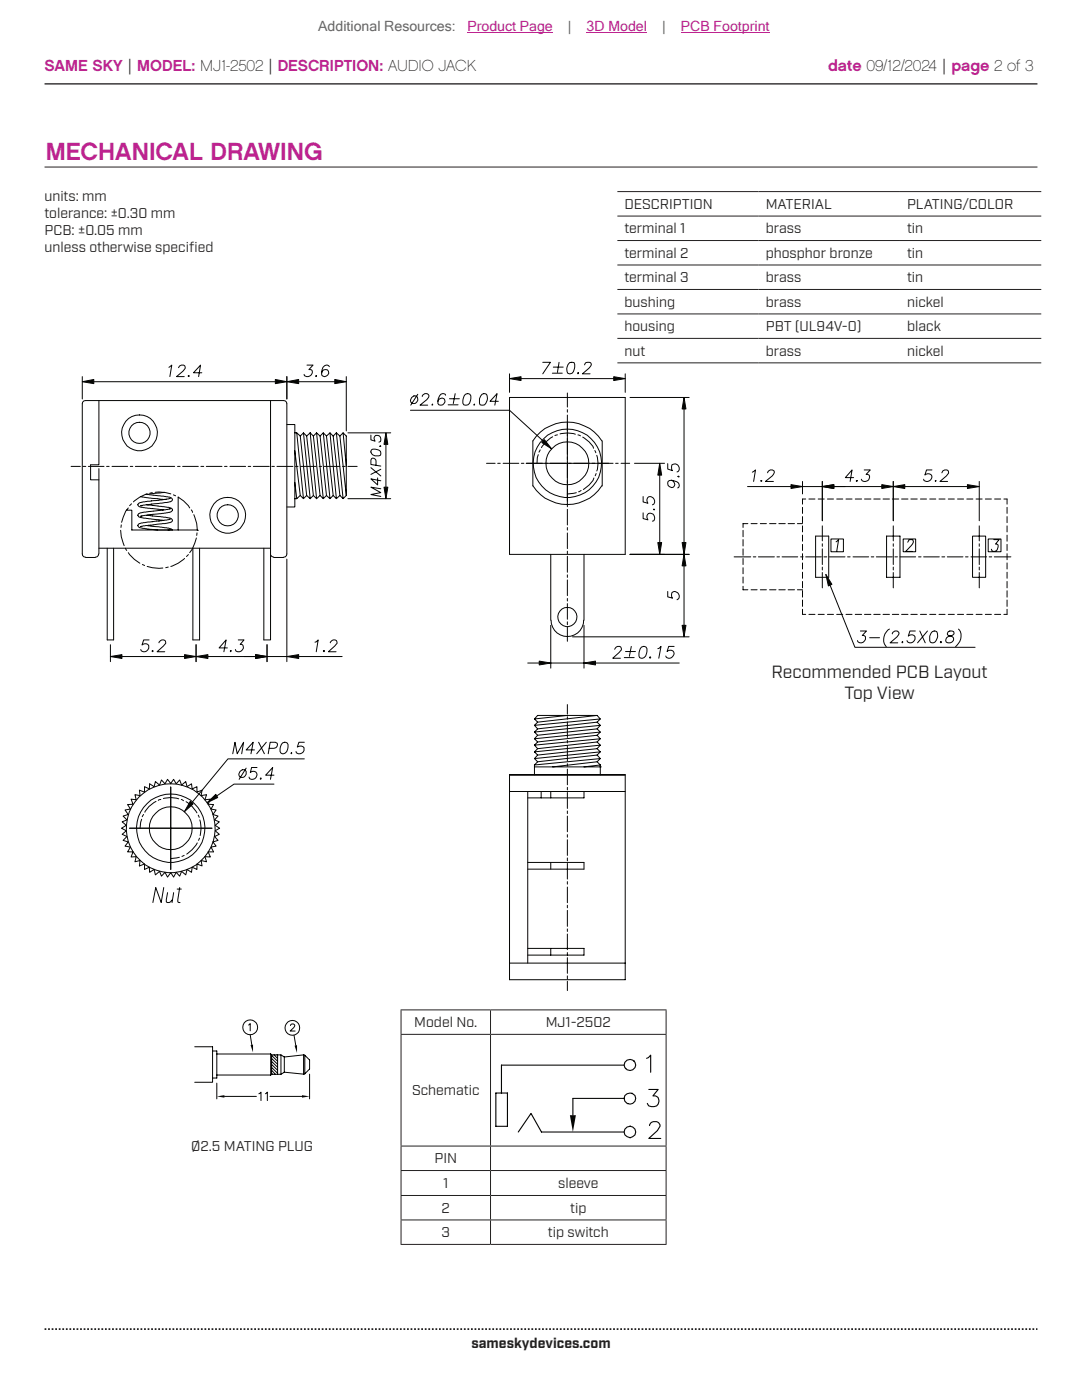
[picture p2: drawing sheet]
<svg xmlns="http://www.w3.org/2000/svg" width="216mm" height="279mm" viewBox="0 0 216 279" stroke-linecap="round" stroke-linejoin="round" font-family="sans-serif">
<path d="M8.9 16.7h198.1" fill="none" stroke="#231f20" stroke-width=".26"/>
<path d="M8.9 265.3h198.1" fill="none" stroke="#231f20" stroke-width=".35" stroke-dasharray=".4 .4 .4 .4 .4 .4" stroke-dashoffset=".7" stroke-linecap="butt"/>
<path d="M8.9 33.3h198.1" fill="none" stroke="#231f20" stroke-width=".2"/>
<path d="M57.2 75.2v4.4M59.6 76.2h7.2M69.1 75.2v10.8" fill="none" stroke="#040503" stroke-width=".2"/>
<path d="M57.2 76.2l2.4-.5v.9z" fill="#040503"/>
<path d="M57.2 76.2l2.4-.5v.9z" fill="none" stroke="#040503" stroke-width=".2"/>
<path d="M66.8 75.7l2.3 .5-2.3 .4z" fill="#040503"/>
<path d="M16.4 75.2v4.4M18.7 76.2h36.2M57.2 75.2v4.4M61.3 72.9h1.2l-.9 .9h.5a.92 .92 0 0 1-.2 1.2 .92 .92 0 0 1-1.2 0v-.3M63 75h.2l-.2 .2zM65.7 73.2a.62 .62 0 0 0-.9-.2 2.06 2.06 0 0 0-.6 1.8 .77 .77 0 0 0 1.1 .1 .77 .77 0 0 0 0-1.1 .85 .85 0 0 0-1.1 .6M66.8 75.7l2.3 .5-2.3 .4z" fill="none" stroke="#040503" stroke-width=".2"/>
<path d="M16.4 76.2l2.3-.5v.9z" fill="#040503"/>
<path d="M16.4 76.2l2.3-.5v.9z" fill="none" stroke="#040503" stroke-width=".2"/>
<path d="M54.9 75.7l2.3 .5-2.3 .4z" fill="#040503"/>
<g fill="none" stroke="#040503" stroke-width=".2">
<path d="M17.1 79.9h39.5M33.7 73.3l.6-.4-.4 2.3M35.6 73.4l.1-.1a.74 .74 0 0 1 1.2-.2 .76 .76 0 0 1-.4 1l-1.3 1.1h1.6M37.5 75h.3l-.1 .2zM40.3 74.4h-1.7l1.4-1.5-.4 2.3M54.9 75.7l2.3 .5-2.3 .4zM14.2 93.1h1.8M16.5 93.1h.6M17.6 93.1h3.2M21.3 93.1h.5M22.4 93.1h3.1M26 93.1h.5"/>
<path d="M27 93.1h3.2M30.7 93.1h.5M31.7 93.1h3.2M35.4 93.1h.5M36.4 93.1h3.2M40.1 93.1h.6M41.2 93.1h3.1M44.8 93.1h.5M45.9 93.1h3.1M49.5 93.1h.5M50.5 93.1h3.2M54.2 93.1h.5"/>
<path d="M55.3 93.1h3.1M59 93.1h.5M60 93.1h3.1M63.7 93.1h.5M64.7 93.1h3.1M68.3 93.1h.6M69.4 93.1h1.9M19.7 109.4h34.3M39.1 128.7v3.3M41.5 131h9.5M53.3 128.7v3.3"/>
</g>
<path d="M39.1 131l2.4-.4v.8z" fill="#040503"/>
<path d="M39.1 131l2.4-.4v.8z" fill="none" stroke="#040503" stroke-width=".2"/>
<path d="M51 130.6l2.3 .4-2.3 .4z" fill="#040503"/>
<g fill="none" stroke="#040503" stroke-width=".2">
<path d="M21.4 109.4v18.3M22.7 109.4v18.3M38.5 109.4v18.3M39.8 109.4v18.3M22 128.7v3.3M24.3 131h12.5M39.1 128.7v3.3M45.4 129.3h-1.7l1.4-1.6-.4 2.4M45.9 129.9l.2-.1v.1l-.1 .2zM47.5 127.7h1.2l-.8 .9h.3a.86 .86 0 0 1 .1 1.2 .86 .86 0 0 1-1.3 0v-.2M51 130.6l2.3 .4-2.3 .4z"/>
<circle cx="45.4" cy="102.8" r="3.6"/>
<circle cx="45.4" cy="102.8" r="2.11"/>
</g>
<path d="M22 131l2.3-.4v.8z" fill="#040503"/>
<path d="M22 131l2.3-.4v.8z" fill="none" stroke="#040503" stroke-width=".2"/>
<path d="M36.8 130.6l2.3 .4-2.3 .4z" fill="#040503"/>
<g fill="none" stroke="#040503" stroke-width=".2">
<path d="M17.1 79.9l-.6 .4-.1 .3v30l.1 .3 .6 .3M19.7 79.9v12.9h-1.6v3h1.6M19.7 93.5v17.1M28.1 99.1l4.6 .6M29.2 98.6l3.2 .4a3.2 3.2 0 0 1 1.9 .5 .68 .68 0 0 1-.8 .7l-5.4 .7M29.4 98.6a6.9 6.9 0 0 0-2.8 1.6M30.4 98.3l-.5 .1M31 98.2l2.1 .1 1 .3M32.8 98.2l-3.8 .5M33.8 99.5l-1.5 .3-3.1 .3a1.94 1.94 0 0 0-1.7 .6l.3 .4 .4 .1 4.5 .6M33.8 99.5h.1M34.6 98.8l.4 .1"/>
<path d="M17.1 111.3h1.9M19.7 110.6l-.1 .3-.6 .3M24.1 105.8l.1 1.3 .6 1.8M24.2 104.8l-.1 .5M25 109.4l.3 .5M25.2 101.8h1.1v4h13.1M25.6 101.4l-.5 .6-.8 2.2M25.6 110.3l1.2 1.3 1.1 .8M26.2 100.5l-.3 .4M28.1 100.9h.1M28.1 103h.1M28.1 105.1h.1"/>
<path d="M28.4 112.7l.5 .2M29.2 102.8l3.5 .4a2.21 2.21 0 0 1 1.7 .6v.1a2.35 2.35 0 0 1-2 .6l-4.3 .6M29.2 100.7l4.6 .6a.49 .49 0 0 1 .6 .4 .49 .49 0 0 1-.6 .6l-5.7 .7M29.4 113l1 .3 2.1 .1M33.6 113.2l-.5 .1M33.8 103.6l-.5 .2-4.1 .4a2.21 2.21 0 0 0-1.7 .6l.3 .5 .7 .2 3 .3h2.9a3.8 3.8 0 0 0-2.2-.6l-3-.3M33.8 101.6l-4.3 .5a2.65 2.65 0 0 0-2 .6v.2a2.35 2.35 0 0 0 2 .6l3.2 .4M33.8 101.6h.1M33.8 103.6h.1M33.8 105.7h.1M33.8 105.7l-.3 .1M36.8 111.4a6.9 6.9 0 0 1-2.7 1.6"/>
<path d="M37.6 110.7l-.4 .4M37.8 101.4l-1.2-1.4-1-.8v6.6M38.2 101.8l.2 .5M38.7 102.7l.6 1.8 .1 1.3M39.2 107.4l-.8 2.2-.6 .7M39.3 106.3v.6M39.4 105.8h.1M52.6 109.4v18.3M57.2 111.6v20.4M29.7 127.7h-1l-.4 1a.79 .79 0 0 1 1.3 0 .79 .79 0 0 1-.4 1.2 .75 .75 0 0 1-1.1-.3M30.3 129.9l.2-.1 .1 .1-.1 .2zM31.7 128.3a.67 .67 0 0 1 .8-.6 .67 .67 0 0 1 .6 .7l-1.8 1.7h1.6"/>
<path d="M36.8 130.6l2.3 .4-2.3 .4zM38.5 127.7h1.3M48.7 131h2.3M53.3 128.7v3.3M53.3 131h3.9M59.6 131h8.7"/>
<circle cx="27.8" cy="86.4" r="3.6"/>
<circle cx="27.8" cy="86.4" r="2.11"/>
</g>
<path d="M51 130.6l2.3 .4-2.3 .4z" fill="#040503"/>
<path d="M51 130.6l2.3 .4-2.3 .4z" fill="none" stroke="#040503" stroke-width=".2"/>
<path d="M57.2 131l2.4-.4v.8z" fill="#040503"/>
<path d="M54 79.9v47.8h-1.4M69.4 99.5h8.6M69.4 86.4h8.6M77 88.7v8.5M57.2 131l2.4-.4v.8zM62.8 128.2l.7-.5-.4 2.4M64.6 129.8l.2 .1-.2 .2-.1-.2zM65.9 128.3a.67 .67 0 0 1 .7-.6 .67 .67 0 0 1 .6 .7l-1.7 1.7h1.6" fill="none" stroke="#040503" stroke-width=".2"/>
<path d="M76.6 97.2h.8l-.4 2.3z" fill="#040503"/>
<path d="M76.6 97.2h.8l-.4 2.3z" fill="none" stroke="#040503" stroke-width=".2"/>
<path d="M77 86.4l.4 2.3h-.8z" fill="#040503"/>
<g fill="none" stroke="#040503" stroke-width=".2">
<path d="M56.6 79.9l.3 .1 .3 .6v30v.3l-.6 .3M74 86.8v1l.8 .2a.7 .7 0 0 1 .2-1.1 .7 .7 0 0 1 1 .7l-.1 .5-.3 .1M74 93.3l2 1.7M74.1 89.8a1.68 1.68 0 0 1 1.8 .3 .6 .6 0 0 1-.3 .9 1.14 1.14 0 0 1-1.6-1zM75 92.9v-.9a.53 .53 0 0 0-.4-.5 .53 .53 0 0 0-.6 .3v.9l2 .3M75.3 95.4v1.4l-1.3-1.2 2 .4M75.9 88.9v.2h-.1zM76 97.5l-2-.3 2 1.1-2 .4 2 .4M76 93.7l-2 1M77 86.4l.4 2.3h-.8zM54 110.7l.2 .4 .4 .1M54.6 111.3h2"/>
<path d="M101.7 154.6v40.9h23.1v-40.9M105.3 158v34.2M113.2 140.6v1.9M113.2 143v.5M113.2 144.1v3.1M113.2 147.8v.5M113.2 148.8v3.1M113.2 152.4v.5M113.2 153.5v3.1M113.2 157.1v.5M113.2 158.2v3.1M109.9 172.1v1.4"/>
<path d="M113.2 161.9v.5M113.2 162.9v3.1M113.2 166.6v.5M113.2 167.6v3.1M113.2 171.2v.6M113.2 172.3v3.1M113.2 175.9v.6M113.2 177v3.2M116.5 172.1v1.4h-11.2M101.7 192.2h23.1M105.3 189.3h11.2v1.3h-11.2M109.9 189.3v1.3"/>
<path d="M113.2 180.7v.5M113.2 181.7v3.2M113.2 185.4v.5M113.2 186.4v3.1M113.2 190.1v.5M113.2 191.1v3.1M113.2 194.8v.5M113.2 195.8v1.9"/>
</g>
<path d="M164.8 114.6l1.2 2-.7 .3z" fill="#040503"/>
<path d="M164.1 96.1v7.8M166.4 97.1h9.5M178.2 96.1v7.8M164.8 114.6l1.2 2-.7 .3zM165.6 116.7l5 12.5h24" fill="none" stroke="#040503" stroke-width=".2"/>
<path d="M164.1 97.1l2.3-.4v.8z" fill="#040503"/>
<path d="M164.1 97.1l2.3-.4v.8z" fill="none" stroke="#040503" stroke-width=".2"/>
<path d="M175.9 96.7l2.3 .4-2.3 .4z" fill="#040503"/>
<path d="M149.2 97.1h8.6M160.1 96.1v2.5M160.1 97.1h4M164.1 96.1v7.8M166.4 97.1h2.3M170.3 95.3h-1.6l1.3-1.5-.4 2.3M170.8 96h.3l-.2 .1zM172.4 93.8h1.3l-.9 .9 .6 .1a.87 .87 0 0 1-.4 1.2 .87 .87 0 0 1-1.1-.4M175.9 96.7l2.3 .4-2.3 .4z" fill="none" stroke="#040503" stroke-width=".2"/>
<path d="M164.1 97.1l2.3-.4v.8z" fill="#040503"/>
<path d="M164.1 97.1l2.3-.4v.8z" fill="none" stroke="#040503" stroke-width=".2"/>
<path d="M157.8 96.7l2.3 .4-2.3 .4z" fill="#040503"/>
<g fill="none" stroke="#040503" stroke-width=".2">
<path d="M101.7 74.6v3.7M104 75.6h18.5M124.8 74.6v3.7M150.1 94.2l.7-.4-.4 2.3M151.8 96h.2l-.1 .1zM153.2 94.4v-.2a.79 .79 0 0 1 1.3-.2 .98 .98 0 0 1-.4 1l-1.4 1.1h1.6M157.8 96.7l2.3 .4-2.3 .4zM160.1 99.6h.7M161.4 99.6h1.2M163.3 99.6h1.2M165.1 99.6h1.2M167 99.6h1.2"/>
<path d="M168.8 99.6h1.2M170.7 99.6h1.2M172.5 99.6h1.3M174.4 99.6h1.2M176.2 99.6h1.3M178.1 99.6h1.2M179.9 99.6h1.3M181.8 99.6h1.2M183.7 99.6h1.2M185.5 99.6h1.2M187.4 99.6h1.2M189.2 99.6h1.2"/>
<path d="M191.1 99.6h1.2M192.9 99.6h1.2M194.8 99.6h1.2M196.6 99.6h1.2M198.5 99.6h1.2M200.3 99.6h.6M146.5 111.1h3.3M150.3 111.1h.5M151.3 111.1h3.2M155 111.1h.5M156 111.1h3.2M159.7 111.1h.6"/>
<path d="M160.8 111.1h3.1M162.7 115.2h2.7M162.7 107h2.7M164.4 111.1h.6M165.5 111.1h3.1M169.1 111.1h.5M170.2 111.1h3.1M173.8 111.1h.6M174.9 111.1h3.2M178.6 111.1h.5M179.6 111.1h3.1M183.3 111.1h.5"/>
<path d="M184.3 111.1h3.1M187.9 111.1h.6M189 111.1h3.1M192.7 111.1h.5M193.7 111.1h3.2M197.4 111.1h.5M198.4 111.1h3.3M160.1 122.6h.7M161.4 122.6h1.2M163.3 122.6h1.2M165.1 122.6h1.2M167 122.6h1.2"/>
<path d="M168.8 122.6h1.2M170.7 122.6h1.2M172.5 122.6h1.3M174.4 122.6h1.2M176.2 122.6h1.3M178.1 122.6h1.2M179.9 122.6h1.3M181.8 122.6h1.2M183.7 122.6h1.2M185.5 122.6h1.2M187.4 122.6h1.2M189.2 122.6h1.2"/>
<path d="M191.1 122.6h1.2M192.9 122.6h1.2M194.8 122.6h1.2M196.6 122.6h1.2M198.5 122.6h1.2M200.3 122.6h.6"/>
</g>
<path d="M101.7 75.6l2.3-.4v.7z" fill="#040503"/>
<path d="M101.7 75.6l2.3-.4v.7z" fill="none" stroke="#040503" stroke-width=".2"/>
<path d="M122.5 75.2l2.3 .4-2.3 .3z" fill="#040503"/>
<path d="M108.3 72.3h1.5l-1.5 2.3M110.2 74.5h2M110.4 73.3h2M111.6 72.3l-.4 2M113.7 72.4h.9a2.08 2.08 0 0 1-.4 2.1l-.6 .1a1 1 0 0 1-.5-1.3zM115.3 74.5l.1-.1v.1l-.1 .1zM116.7 72.8l.2-.4a.87 .87 0 0 1 1 .1 .91 .91 0 0 1-.4 1l-1.3 1.1h1.5M122.5 75.2l2.3 .4-2.3 .3zM125.7 79.3h11.8M136.5 81.6v26.7M125.7 110.6h11.8" fill="none" stroke="#040503" stroke-width=".2"/>
<path d="M136.1 108.3h.8l-.4 2.3z" fill="#040503"/>
<path d="M136.1 108.3h.8l-.4 2.3z" fill="none" stroke="#040503" stroke-width=".2"/>
<path d="M136.5 79.3l.4 2.3h-.8z" fill="#040503"/>
<path d="M136.5 79.3l.4 2.3h-.8zM133.2 92.5v1.1l1 .3-.1-.1a.9 .9 0 0 1 .2-1.1 .86 .86 0 0 1 1.1 .4 .86 .86 0 0 1-.3 1.1M134 95.8a.7 .7 0 0 1 .6 1 .7 .7 0 0 1-1 .3 .73 .73 0 0 1 0-1.2 2.48 2.48 0 0 1 1.8 .5l.1 .6-.1 .3-.2 .1M135.3 95.1h.2zM105.3 132.3h2.3M109.9 124.8v8.5M109.9 132.3h6.6M116.5 124.8v8.5M118.8 132.3h16.7" fill="none" stroke="#040503" stroke-width=".2"/>
<path d="M107.6 131.9l2.3 .4-2.3 .4z" fill="#040503"/>
<path d="M107.6 131.9l2.3 .4-2.3 .4z" fill="none" stroke="#040503" stroke-width=".2"/>
<path d="M116.5 132.3l2.3-.4v.8z" fill="#040503"/>
<path d="M125.7 110.6h11.8M136.5 112.9v11.9M114.2 127.1h23.3M116.5 132.3l2.3-.4v.8zM122.7 129.6v-.1a.76 .76 0 0 1 1.2-.4 .54 .54 0 0 1-.1 .8l-1.5 1.5h1.5M124.6 131.2h1.9M124.8 130h2M126 129l-.4 2M128 129.1a.7 .7 0 0 1 1.1 .4 1.84 1.84 0 0 1-.9 1.9l-.6-.2a2.08 2.08 0 0 1 .4-2.1zM129.6 131.2l.1-.1 .2 .1-.2 .2zM131.3 129.5l.6-.5-.4 2.4M134.5 129h-1.1l-.3 1a.79 .79 0 0 1 1.3 0 .79 .79 0 0 1-.4 1.2 .75 .75 0 0 1-1.1-.3" fill="none" stroke="#040503" stroke-width=".2"/>
<path d="M136.1 124.8h.8l-.4 2.3z" fill="#040503"/>
<path d="M136.1 124.8h.8l-.4 2.3z" fill="none" stroke="#040503" stroke-width=".2"/>
<path d="M136.5 110.6l.4 2.3h-.8z" fill="#040503"/>
<g fill="none" stroke="#040503" stroke-width=".2">
<path d="M82.2 79.3a.66 .66 0 0 1 1.1 0 .81 .81 0 0 1-.2 1.1 .81 .81 0 0 1-1.1-.2l-.1-.3zM83.4 78.7l-1.4 2.2M84.3 79.1v-.1a.75 .75 0 0 1 1.2-.2 .86 .86 0 0 1-.3 1l-1.4 1.1h1.5M88.9 78.9a.62 .62 0 0 0-.9-.2 1.83 1.83 0 0 0-.4 2.1 .75 .75 0 0 0 1.1-.3 .75 .75 0 0 0-.6-1l-.6 .3-.1 .3M89.7 79.6h2M90.8 78.6l-.4 1.9M92.9 78.7a.7 .7 0 0 1 1.1 .3 2.17 2.17 0 0 1-.6 1.8 .73 .73 0 0 1-1-.3 2.42 2.42 0 0 1 .5-1.8zM96.2 78.7a.63 .63 0 0 1 1 .3 1.87 1.87 0 0 1-.5 1.8 .73 .73 0 0 1-1-.3 1.87 1.87 0 0 1 .5-1.8zM101.7 79.3h23.1M113.2 78.4v2.8M81.9 81.9h19.8l6.7 6.1M86.3 80.7l.1 .1-.2 .1z"/>
<path d="M89.4 80.8h2M94.5 80.8l.2-.1v.1zM97.1 92.5h1.7M99.3 92.5h.5M99.4 80.1h-1.6l1.4-1.5-.5 2.3M100.4 92.5h3.1M104 92.5h.5M105 92.5h3.2M108.7 92.5h.6M109.8 92.5h3.1M113.2 81.7v.6M113.2 82.8v3.2"/>
<path d="M113.2 86.5v.5M113.2 87.5v3.2M113.2 91.2v.5M113.2 92.2v3.1M113.2 95.9v.5M113.2 96.9v3.2M113.5 92.5h.5M114.5 92.5h3.1M118.1 92.5h.6M119.2 92.5h3.1M122.8 92.5h.6M123.9 92.5h1.7"/>
<path d="M101.7 110.6h23.1M109.9 110.6v13.2M113.2 100.6v.5M113.2 101.6v3.2M113.2 105.3v.5M113.2 106.4v3.1M113.2 110v.5M113.2 111v3.2M113.2 114.7v.5M113.2 115.7v3.2M113.2 119.4v.5M116.5 110.6v13.2"/>
<path d="M133.2 118v1.1l1 .3a.75 .75 0 0 1-.1-1.1 .75 .75 0 0 1 1.1 0 .81 .81 0 0 1-.1 1.4M136.5 110.6l.4 2.3h-.8zM110 123.8a3.3 3.3 0 0 0 3.2 3.2 3.3 3.3 0 0 0 3.3-3.2M113.2 120.5v3.1M113.2 124.1v.6M113.2 125.2v2.8M101.7 154.6h23.1h-23.1M101.7 158h23.1M108 158v1.2M109.9 158v1.2M116.5 158v1.2h-11.2M105.3 172.1h11.2"/>
<circle cx="113.2" cy="123.1" r="1.91"/>
</g>
<path d="M108.6 87.7l1.5 1.9-2-1.3z" fill="#040503"/>
<path d="M101.7 79.3v31.3M124.8 79.3v31.3M105 92.5h16.4M108.6 87.7l1.5 1.9-2-1.3zM113.2 84.2v16.6M126.6 92.5h6M131.6 94.8v13.5M125.7 110.6h6.9" fill="none" stroke="#040503" stroke-width=".2"/>
<path d="M131.6 92.5l.4 2.3h-.7z" fill="#040503"/>
<path d="M131.6 92.5l.4 2.3h-.7z" fill="none" stroke="#040503" stroke-width=".2"/>
<path d="M131.3 108.3h.7l-.4 2.3z" fill="#040503"/>
<g fill="none" stroke="#040503" stroke-width=".2">
<path d="M128.3 99.1v1.1l1 .2a.76 .76 0 0 1 .1-1.2 .76 .76 0 0 1 1.1 .4 .75 .75 0 0 1-.3 1.2M160.1 99.6v1M178.2 96.1v7.8M180.5 97.1h12.5M195.4 96.1v7.8M200.9 99.6v1M128.3 102.3v1.2l1 .3a.8 .8 0 0 1 .2-1.4 .8 .8 0 0 1 1.1 .8l-.1 .7-.3 .1M130.4 101.6l.2 .1-.1 .1zM131.3 108.3h.7l-.4 2.3zM148.3 117v.7h.9M148.3 105.8v1.3M148.3 107.7v1.3"/>
<path d="M148.3 109.5v1.3M148.3 111.5v1.2M148.3 113.3v1.2M148.3 115.2v1.2M149.2 104.5h-.9v.8M149.9 104.5h1.2M149.9 117.7h1.2M151.7 104.5h1.2M151.7 117.7h1.2M153.6 104.5h1.2M153.6 117.7h1.2M155.4 104.5h1.3"/>
<path d="M155.4 117.7h1.3M157.3 104.5h1.2M157.3 117.7h1.2M159.1 104.5h1M159.1 117.7h1M160.1 101.2v1.3M160.1 103.1v1.2M160.1 104.9v1.3M160.1 106.8v1.2M160.1 108.6v1.3M160.1 110.5v1.2M160.1 112.3v1.3"/>
<path d="M160.1 114.2v1.2M160.1 116v1.3M160.1 117.9v1.3M160.1 119.7v1.3M162.7 107v8.2M164.1 104.9v3M164.1 108.5v.5M164.1 109.5v3.2M164.1 113.2v.5M164.1 114.3v3M200.9 101.2v1.3M200.9 103.1v1.2"/>
<path d="M200.9 104.9v1.3M200.9 106.8v1.2M200.9 108.6v1.3M200.9 110.5v1.2M200.9 112.3v1.3M200.9 114.2v1.2M200.9 116v1.3M200.9 117.9v1.3M200.9 119.7v1.3M160.1 121.6v1M171.7 125.9h1.2l-.8 .9h.3a.86 .86 0 0 1 .1 1.2 .86 .86 0 0 1-1.2 .2l-.2-.4M173.5 127.3h2"/>
<path d="M177.5 125.5a2.4 2.4 0 0 0-.7 3.6M178.1 126.5v-.1a.75 .75 0 0 1 1.2-.2 .86 .86 0 0 1-.4 .9l-1.3 1.2h1.5M180.1 128l-.1 .3zM182.6 125.9h-1l-.4 1.1a.79 .79 0 0 1 1.3 0 .79 .79 0 0 1-.4 1.2 .75 .75 0 0 1-1.1-.4M183.5 125.9l1.1 2.4M185.1 125.9l-2 2.4M186 126.1l.6-.2a1 1 0 0 1 .4 1.4l-.2 .5a.77 .77 0 0 1-1.2 .4 2.08 2.08 0 0 1 .4-2.1zM187.7 128l.2 .2-.2 .1-.1-.1zM189.2 126.1l-.2 .4a1.08 1.08 0 0 0 1 .6 .69 .69 0 0 1 .2 .7 .69 .69 0 0 1-.6 .5l-.8-.1a.82 .82 0 0 1 .7-1.2l.5-.2a.49 .49 0 0 0 .3-.7l-.3-.2zM191.3 125.5a2.42 2.42 0 0 1-.6 3.6M200.9 121.6v1"/>
</g>
<path d="M178.2 97.1l2.3-.4v.8z" fill="#040503"/>
<path d="M178.2 97.1l2.3-.4v.8z" fill="none" stroke="#040503" stroke-width=".2"/>
<path d="M193 96.7l2.4 .4-2.4 .4z" fill="#040503"/>
<g fill="none" stroke="#040503" stroke-width=".2">
<path d="M57.2 84.7h1.6v14.8M58.8 86.4h.4l.7 .6 .7-.6 .6 .6 .7-.6M58.8 99.5h.4l.7-.6 .7 .6 .6-.6 .7 .6M58.8 99.5v1.7h-1.6M58.8 96.3l.4 3.2M58.8 90l1.1 8.9M59.2 86.4l1.4 13.1M59.9 87l1.3 11.9M60.6 86.4l1.3 13.1M61.2 87l1.3 11.9-.6 .6M61.9 86.4l1.3 13.1M61.9 86.4l.6 .6"/>
<path d="M62.5 98.9l.7 .6M62.5 87l1.4 11.9M63.2 86.4l.7 .6 .6-.6 .6 .6 .7-.6 .7 .6 .6-.6M63.2 86.4l-.7 .6M63.2 86.4l1.3 13.1M63.9 87l1.2 11.9M64.5 86.4l1.3 13.1M65.1 87l1.4 11.9M65.8 86.4l1.3 13.1M66.5 87l1.3 11.9M67.1 86.4l.7 .6 .7-.6M67.1 86.4l1.4 13.1"/>
<path d="M67.8 87l1.3 11.9-.6 .6-.7-.6-.7 .6-.6-.6-.7 .6-.7-.6-.6 .6-.6-.6-.7 .6M69.1 93l-.6-6.6 .6 .6v11.9M106.3 96.9a8.2 8.2 0 0 0 13.8 0M107.4 90.7l-.2 .6v1.2M107.8 89.8l-.3 .4M110.3 87.2a6.1 6.1 0 0 0-2.3 2.1M111.2 86.8l-.5 .1M111.7 86.6a5.4 5.4 0 0 1 3.1 .1M115 98.3l-1.8 .3M115.3 86.8l.5 .2M116 97.9l-.6 .2M116.3 87.2a5 5 0 0 1 2.1 2.3"/>
<path d="M118.5 95.4a5.1 5.1 0 0 1-2.1 2.3M118.7 89.9l.2 .5M119 94.5l-.2 .4M119.1 90.9a4.9 4.9 0 0 1 0 3.1M120.1 88a8.2 8.2 0 0 0-13.8 0v9M120.2 88v9M186 93.8h-1.1l-.3 1a.76 .76 0 0 1 1.2 0 .76 .76 0 0 1-.4 1.2 .75 .75 0 0 1-1.1-.4M186.6 96h.2l-.1 .1zM187.9 94.4l.1-.2a.74 .74 0 0 1 1.2-.2 .76 .76 0 0 1-.4 1l-1.2 1.1h1.5M193 96.7l2.4 .4-2.4 .4zM165.4 107v8.2M165.8 107.6h2.5v2.5h-2.5z"/>
<path d="M166.8 108.1l.5-.4-.3 2.4M176.9 107h2.7v8.2h-2.7zM178.2 104.9v3M178.2 108.5v.5M178.2 109.5v3.2M178.2 113.2v.5M178.2 114.3v3M180.2 107.6h2.5v2.5h-2.5zM181.1 108.2a.58 .58 0 0 1 .6-.5 .58 .58 0 0 1 .6 .4l-.2 .5-1.4 1.5h1.3M194.1 107h2.6v8.2h-2.6zM195.4 104.9v3M195.4 108.5v.5"/>
<path d="M195.4 109.5v3.2M195.4 113.2v.5M195.4 114.3v3M197.2 107.6h2.5v2.5h-2.5zM198.3 107.7h1.1l-.7 .9 .4 .1a.88 .88 0 0 1-.1 1 .88 .88 0 0 1-1.1 .2l-.1-.3M21.4 127.7h1.3M46.4 150.4l.5-2.3 .4 2.3 1.3-2.3-.4 2.3M50.8 149.7h-1.7l1.4-1.6-.4 2.3M51.6 148.1l1.2 2.3M53.1 148.1l-1.9 2.3M53.7 149.3h1a.74 .74 0 0 0 .6-1l-.4-.2h-1l-.4 2.3M56.4 148.3a.7 .7 0 0 1 1.1 .3 1.36 1.36 0 0 1-1.2 1.8 .92 .92 0 0 1-.4-1.3z"/>
<path d="M58 150.3h.2l-.1 .1zM60.7 151.5h-15.2l-7.2 8.7M60.7 148.1h-1.1l-.3 1a.82 .82 0 0 1 1.4 .2 .82 .82 0 0 1-.8 1.1l-.8-.2v-.2M106.6 144.8l.7 .7-.7 .6 .7 .6-.7 .7 .7 .7-.7 .6M106.6 143.5l.7 .6-.7 .7M106.6 150.1l.7 .6-.7 .7 .7 .6 11.8-1.3M106.6 152.7v1.9M106.6 153h13.2M107.3 149.4l-.7 .7M107.3 152l-.7 .7M113.2 142.8l-6.6 .7 .7-.7h11.8M119.1 142.8l.7 .7-.7 .6 .7 .7"/>
<path d="M119.1 149.4l.7 .7-13.2 1.3M119.1 149.4l.7-.7-13.2 1.4M119.1 148.1l-11.8 1.3-.7-.7M119.1 144.1l-11.8 1.4M119.1 145.5l-11.8 1.2M119.1 146.7l-11.8 1.4M119.1 142.8l-11.8 1.3M119.1 149.4l-11.8 1.3M119.1 152l-8.8 1M119.8 144.8l-.7 .7 .7 .6-.7 .6 .7 .7-.7 .7 .7 .6M119.8 150.1l-.7 .6 .7 .7-.7 .6 .7 .7M119.8 152.7v1.9"/>
<path d="M119.8 153h.1M119.8 152.7l-3.3 .3M119.8 144.8l-13.2 1.3M119.8 146.1l-13.2 1.3M119.8 147.4l-13.2 1.3M119.8 143.5l-13.2 1.3M119.8 151.4l-13.2 1.3M32.7 177.1l-.5 3-1.1-3-.6 3M33.4 178.1l-.2 1.9 .6 .1 .6-.6M34.6 178.1l-.3 2M35.4 177.4h.8M35.9 177.1l-.4 2.9 .4 .1"/>
<circle cx="113.2" cy="92.5" r="6.8"/>
<circle cx="113.2" cy="92.5" r="4.3"/>
</g>
<path d="M38 159.9l.5 .5-1.7 1.6z" fill="#040503"/>
<path d="M34.1 157.1v16.4M38 159.9l.5 .5-1.7 1.6zM47.9 153.9a.71 .71 0 0 1 1.2 0 .84 .84 0 0 1-.3 1.1 .84 .84 0 0 1-1.1-.2v-.3zM49.1 153.3l-1.4 2.2M51.3 153.2h-1.1l-.3 1a.78 .78 0 0 1 1.3 0 .78 .78 0 0 1-.4 1.2 .72 .72 0 0 1-1.1-.3M51.9 155.4l.2-.1v.1l-.1 .1zM54.7 156.5h-8l-3.4 2.3M54.7 154.7h-1.7l1.4-1.5-.4 2.3M25.8 165.3h16.5" fill="none" stroke="#040503" stroke-width=".2"/>
<path d="M41.3 160.2l1.8-1.7 .3 .7z" fill="#040503"/>
<g fill="none" stroke="#040503" stroke-width=".2">
<path d="M26.9 158.6l1 .2-.1-1.1 1 .4v-1.1l1 .4 .1-1 .9 .6 .2-1 .8 .7 .4-1 .7 .7 .5-.9 .7 .9 .5-.9 .6 .9 .7-.7 .3 1 .9-.7 .2 1 .9-.6 .1 1 1-.4v1.1l1-.4-.2 1.1 1.1-.2-.3 1 1.1-.1-.5 1 1.1 .1-.5 .9 1 .2-.6 .8 1 .4-.7 .7 1 .4-.9 .7 .9 .6-.9 .5 .9 .7-1 .4 .7 .8-1 .3 .6 .9-1 .2 .5 .9h-1.1l.5 1h-1.1l.3 1-1.1-.3 .2 1.1-1-.4v1.1l-1-.4-.1 1-.9-.6-.2 1.1-.9-.7-.3 1-.7-.8-.6 .9-.5-.8-.7 .8-.5-.9-.7 .8-.4-1-.8 .7-.2-1.1-.9 .6-.1-1-1 .4v-1.1l-1 .4 .1-1.1-1 .3 .3-1h-1l.3-1h-1l.5-.9-1.1-.2 .7-.9-1-.3 .7-.8-.9-.4 .8-.7-1-.5 1-.6-.8-.7 .9-.4-.7-.7 1-.4-.7-.8 1.1-.2-.5-.9 1-.1-.3-1 1 .1zM31.1 159.9a5 5 0 0 0-2.2 2.2M32.1 159.5l-.5 .2M32.6 159.4a5.4 5.4 0 0 1 3.1 0M34.1 157.1v16.4M36.2 159.5l.4 .3M37.1 160a6.1 6.1 0 0 1 2.2 2.2M25.8 165.3h16.5M28.3 163.5l-.4 1.8M28.6 162.5l-.2 .5M35.8 171.1l-1.7 .2M36.7 170.7l-.4 .2"/>
<path d="M39.4 168.2a6.7 6.7 0 0 1-2.1 2.3M39.6 162.7l.1 .4M39.8 167.3l-.2 .4M39.9 163.6a5.6 5.6 0 0 1 0 3.2M41.3 160.2l1.8-1.7 .3 .7zM38.9 208.9h3.5v7.1h-3.5M42.4 209.7h.9v5.4h-.9M43.3 216.2v3.1M43.3 214.5h10.7M43.3 210.3h10.7M44.8 218.8h6.4M53.9 218.8h6.4"/>
<path d="M54 210.3v4.2M54 210.3l.2 .2M54.2 210.5h1.9l.6 .4M54.2 210.5v3.9M54.2 214.4l-.2 .1M54.2 214.2l.2 .2M54.2 213.6l.8 .8M54.2 213l1.2 1.2M54.2 212.4l1.2 1.2M54.2 211.8l1.2 1.2M54.2 211.2l1.2 1.2M54.2 210.6l1.2 1.2"/>
<path d="M54.7 210.5l.7 .7M55.3 210.5l.1 .1M55.4 210.5v3.9M56.1 210.5v3.9M56.7 214l-.6 .4h-1.9M56.7 210.9v3.1M56.7 214l3.9 .4M60.6 210.5l.2 .1 1 .9v1.8l-1 1M60.6 210.5v3.9M60.6 210.5l-3.9 .4M60.8 214.3l-.2 .1M60.8 210.6v3.7"/>
<path d="M61.8 214.4v4.9"/>
<circle cx="34.1" cy="165.3" r="6.8"/>
<circle cx="34.1" cy="165.3" r="8.9"/>
<circle cx="34.1" cy="165.3" r="4.3"/>
</g>
<path d="M123.2 38.2h84.6M123.2 43.1h84.6M123.2 48h84.6M123.2 52.9h84.6M123.2 57.8h84.6M123.2 62.7h84.6M123.2 67.5h84.6M123.2 72.4h84.6" fill="none" stroke="#231f20" stroke-width=".2"/>
<g fill="#040503">
<path d="M43.3 218.8l1.5-.2v.5z"/>
<path d="M60.3 218.6l1.5 .2-1.5 .3z"/>
</g>
<g fill="none" stroke="#040503" stroke-width=".2">
<path d="M49.6 204.6l.3-.3v1.4M51.7 218.3l.4-.3v1.7M53 218.3l.3-.3v1.7M58 204.7l.2-.3h.3l.3 .2-.2 .5-.7 .7h1"/>
<circle cx="49.9" cy="205" r="1.48"/>
<circle cx="58.3" cy="205.1" r="1.47"/>
</g>
<path d="M50 208.6l.5-.1v1.5z" fill="#040503"/>
<path d="M49.9 206.5l.3 2" fill="none" stroke="#040503" stroke-width=".2"/>
<path d="M58.8 208.7l.5-.1v1.5z" fill="#040503"/>
<path d="M58.7 206.6l.3 2.1" fill="none" stroke="#040503" stroke-width=".2"/>
<g fill="none" stroke="#231f20" stroke-width=".2">
<path d="M79.9 201.5h53.1M79.9 206.4h53.1M80 201.6v4.7M80 206.5v22.1M97.9 201.6v4.7M97.9 206.5v22.1M132.9 201.6v4.7M132.9 206.5v22.1M79.9 228.7h53.1M79.9 233.6h53.1M79.9 238.6h53.1M80 228.8v4.7"/>
<path d="M80 233.7v4.8M80 238.7v4.7M97.9 228.8v4.7M97.9 233.7v4.8M97.9 238.7v4.7M132.9 228.8v4.7M132.9 233.7v4.8M132.9 238.7v4.7M79.9 243.5h53.1M79.9 248.3h53.1M80 243.6v4.7M97.9 243.6v4.7"/>
<path d="M132.9 243.6v4.7"/>
</g>
<path d="M98.9 218.1h2.4v6.7h-2.4zM114.3 219.2v3.4M124.5 212.6h-24.4v5.5M129.5 217.4h1.8l-1 1.3a1.11 1.11 0 0 1 1.2 1.3 1.11 1.11 0 0 1-1.5 .9l-.5-.2-.3-.5M103.4 225.9l2.6-3.7 2 3.7h16.5M129.6 224.6a.9 .9 0 0 1 .8-.8h.6a.81 .81 0 0 1 .5 1.3l-.3 .5-1.7 1.6h2.3" fill="none" stroke="#040503" stroke-width=".22"/>
<path d="M113.7 222.6h1.2l-.6 3.3z" fill="#040503"/>
<g fill="none" stroke="#040503" stroke-width=".22">
<path d="M114.3 219.2h10.2M124.8 213.2v.1M126.1 218.1v.1M126.6 211.7v.1M129 211.2l.4-.1 .4-.5v3.4M125.3 220.2v.1M125.7 224.7v.1M125.7 227v.1"/>
<circle cx="125.7" cy="212.5" r="1.13"/>
<circle cx="125.7" cy="219.2" r="1.13"/>
<circle cx="125.7" cy="225.9" r="1.13"/>
</g>
<path d="M93.3 6.5h17M117.1 6.5h12M135.8 6.5h17.8" fill="none" stroke="#bd238f" stroke-width=".2"/>
<text font-size="4.9" fill="#bd238f" x="9.1" y="31.9">MECHANICAL DRAWING</text>
<g font-size="3.5" fill="#231f20">
<text x="153.9" y="135.3">Recommended PCB Layout</text>
<text x="168.5" y="139.6">Top View</text>
</g>
<g font-size="3.2" fill="#bd238f">
<text x="8.9" y="14.3">SAME SKY | MODEL: MJ1-2502 | DESCRIPTION: AUDIO JACK</text>
<text x="165.2" y="14.3">date 09/12/2024 | page 2 of 3</text>
</g>
<g font-size="2.8" fill="#63676b">
<text x="63.5" y="6.1">Additional Resources:</text>
<text x="113.3" y="6.1">|</text>
<text x="132.1" y="6.1">|</text>
</g>
<g font-size="2.8" fill="#bd238f">
<text x="93.3" y="6.1">Product Page</text>
<text x="117.1" y="6.1">3D Model</text>
<text x="135.8" y="6.1">PCB Footprint</text>
</g>
<g font-size="2.8" fill="#231f20">
<text x="8.9" y="40.2">units: mm</text>
<text x="124.6" y="41.7">DESCRIPTION</text>
<text x="152.8" y="41.7">MATERIAL</text>
<text x="181" y="41.7">PLATING/COLOR</text>
<text x="8.9" y="43.6">tolerance: ±0.30 mm</text>
<text x="8.9" y="47">PCB: ±0.05 mm</text>
<text x="124.6" y="46.6">terminal 1</text>
<text x="152.8" y="46.6">brass</text>
<text x="181" y="46.6">tin</text>
<text x="8.9" y="50.4">unless otherwise specif</text>
<text x="37.7" y="50.4">ied</text>
<text x="124.6" y="51.5">terminal 2</text>
<text x="152.8" y="51.5">phosphor bronze</text>
<text x="181" y="51.5">tin</text>
<text x="124.6" y="56.4">terminal 3</text>
<text x="152.8" y="56.4">brass</text>
<text x="181" y="56.4">tin</text>
<text x="124.6" y="61.2">bushing</text>
<text x="152.8" y="61.2">brass</text>
<text x="181" y="61.2">nickel</text>
<text x="124.6" y="66.1">housing</text>
<text x="124.6" y="71">nut</text>
<text x="152.8" y="66.1">PBT (UL94V-0)</text>
<text x="152.8" y="71">brass</text>
<text x="181" y="66.1">black</text>
<text x="181" y="71">nickel</text>
<text x="82.7" y="205">Model No.</text>
<text x="108.9" y="205">MJ1-2502</text>
<text x="82.2" y="218.6">Schematic</text>
<text x="38.1" y="229.7">Ø2.5 MATING PLUG</text>
<text x="86.7" y="232.2">PIN</text>
<text x="88.4" y="237.1">1</text>
<text x="111.4" y="237.1">sleeve</text>
<text x="88.1" y="242.1">2</text>
<text x="113.8" y="242.1">tip</text>
<text x="88.1" y="246.9">3</text>
<text x="109.3" y="246.9">tip switch</text>
<text x="94.1" y="269">sameskydevices.com</text>
</g>
</svg>
